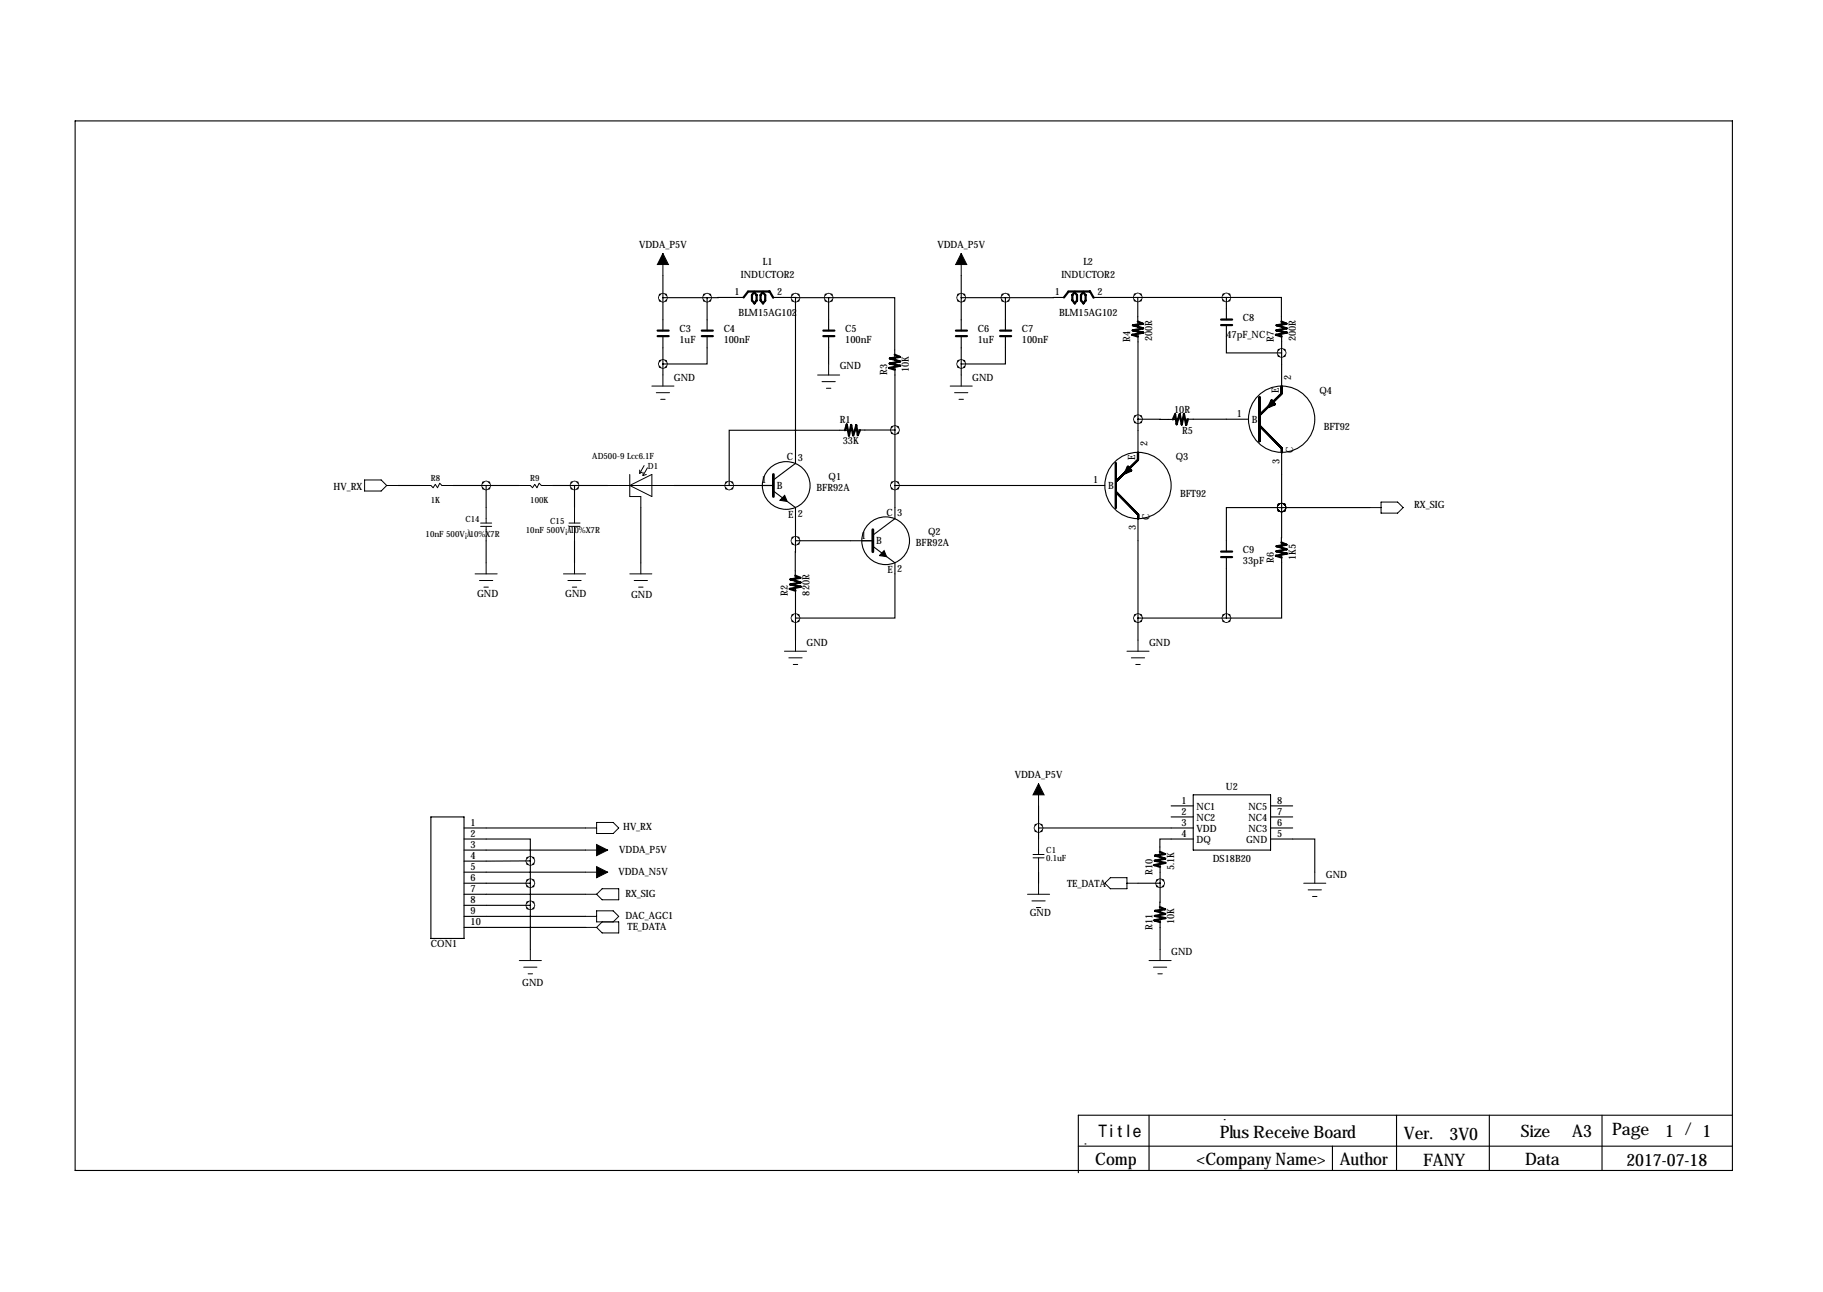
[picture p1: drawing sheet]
<svg xmlns="http://www.w3.org/2000/svg" width="419mm" height="297mm" viewBox="0 0 419 297" stroke-linecap="round" stroke-linejoin="round" font-family="sans-serif">
<g fill="none" stroke="#000" stroke-width=".25">
<path d="M17.3 27.8h381v241.3h-381zM152.4 63.4v12.7M152.4 77.4v8.8M152.4 68.4h10.2M162.6 77.4v6.3h-10.2M162.6 68.4v7.7M171 68.4h-8.4M177.6 68.4h5.3M182.9 68.4v38.1l-5.1 3.8M182.9 68.4h7.6M190.5 68.4h15.2v14.6M190.5 68.4v7.7"/>
<path d="M190.5 77.4v6.3M221 63.4v12.7M221 77.4v8.8M221 68.4h10.1M231.1 77.4v6.3h-10.1M231.1 68.4v7.7M244.7 68.4h-13.6M251.3 68.4h30.6M261.6 68.4v6.9M261.6 76.1v27.9M281.9 68.4h12.7v6.9M281.9 74.9v6.2h12.7"/>
<path d="M281.9 68.4v5.1M294.6 76.1v12.7M195.6 98.9h-28v12.7M196.3 98.9h9.4M205.7 83.7v35.5l-5 3.8M261.6 96.4h9.5M271.8 96.4h15.2M91.4 111.6h5.1M104.1 111.6h15.3M111.8 111.6v5.1M127 111.6h12.7M132.1 111.6v5.1"/>
<path d="M147.3 116.7v12.7M154.9 111.6h22.9M177.8 112.9l5.1 3.8v7.6M205.7 111.6h48.3M261.6 119.2v28M294.6 116.7v9.4M294.6 116.7h.1M294.6 116.7h-12.7v10.2M294.6 104v12.7M294.6 116.7h20.4M111.8 124.3v5.1M132.1 124.3v5.1"/>
<path d="M182.9 124.3l-.1 9.5M182.9 134.5v12.7M182.9 124.3h17.8M200.7 125.6l5 3.8v12.7h-22.8M281.9 128.2v13.9M294.6 126.9v15.2h-12.7M261.6 142.1h20.3M99.1 187.8h7.6v28h-7.6zM106.7 190.4h27.9M106.7 195.4h27.9M106.7 192.9h15.2v5M121.9 197.9l-15.2 .1"/>
<path d="M121.9 197.9v20.4M238.8 190.4h35.5M238.8 185.3v7.6M266.7 198v5.1M269.2 187.8h5.1M269.2 185.3h5.1M274.3 192.9h-7.7v4.4M274.3 182.7h17.8v12.7h-17.8zM292.1 192.9h10.2v7.6M292.1 187.8h5.1M292.1 190.4h5.1M292.1 185.3h5.1"/>
<path d="M106.7 200.5h27.9M106.7 203.1h15.2M106.7 205.6h27.9M106.7 208.1h15.2M106.7 210.7h27.9M106.7 213.2h27.9M238.8 200.5v2.6M261.6 203.1h5.1M266.7 203.1l-.1 6.9M266.7 210.7v7.6M264.2 256.4v12.7M281.4 257.4h.1"/>
<path d="M321.1 256.4v12.7M342.4 256.4v12.7M368.3 256.4v12.7M398.3 256.4h-150.4v13.2M247.9 263.5h150.4M249.4 263h.1M306.3 263.5v5.6"/>
<circle cx="294.6" cy="96.4" r="7.6"/>
<circle cx="180.7" cy="111.6" r="5.5"/>
<circle cx="261.6" cy="111.6" r="7.6"/>
<circle cx="203.6" cy="124.3" r="5.5"/>
</g>
<g fill="none" stroke="#000" stroke-width=".23">
<path d="M152.4 58.3v5.1M221 58.3v5.1M149.9 88.8h5M150.9 90.3h3M151.9 91.8h1M152.4 86.2v2.6M188 86.2h5M189 87.7h3M190 89.3h1M190.5 83.7v2.5M218.4 88.8h5.1M219.5 90.3h3"/>
<path d="M220.5 91.8h1M221 86.2v2.6M83.8 110.3h3.8l1.3 1.3-1.3 1.3h-3.8zM88.9 111.6h2.5M96.5 111.6h2.6l.5 .5 .5-.7 .5 .7 .5-1 .5 .5h2.5M111.8 116.7v3.6M119.4 111.6h2.5l.5 .5 .5-.7 .5 .7 .6-1 .5 .5h2.5M132.1 116.7v3.6M139.7 111.6h15.2M144.8 111.6l5.1-2.5v5.1zM144.8 109.1v5.1h2.5v2.5M147.1 108.1v.7"/>
<path d="M147.6 108.6l-.5 .2M147.8 108.6v.7M148.1 107l-1 1.8M148.6 109.1l-.8 .2M148.8 107.6l-1 1.7M315 116.7h2.5M317.5 115.4h3.8l1.3 1.3-1.3 1.3h-3.8zM109.2 131.9h5.1M110.2 133.5h3.1M110.5 120.3h2.5M110.5 121h2.5M111.3 135h1"/>
<path d="M111.8 121v3.3M111.8 129.4v2.5M129.5 131.9h5.1M130.6 133.5h3M130.8 120.3h2.5M130.8 121h2.5M131.6 135h1M132.1 121v3.3M132.1 129.4v2.5M144.8 131.9h5.1M145.8 133.5h3M146.8 135h1"/>
<path d="M147.3 129.4v2.5M180.3 149.7h5.1M181.4 151.2h3M182.4 152.8h1M182.9 147.2v2.5M259.1 149.7h5.1M260.1 151.2h3M261.1 152.8h1M261.6 147.2v2.5M134.6 195.4h5.1M134.6 190.4h2.6M137.2 189.1h3.8l1.2 1.3-1.2 1.2h-3.8z"/>
<path d="M237.5 196.5h2.5M237.5 197.2h2.5M238.8 180.2v5.1M238.8 192.9v3.6M238.8 197.2v3.3M121.9 218.3v2.5M134.6 210.7h2.6M134.6 200.5h5.1M134.6 205.6h2.6M134.6 213.2h2.6M137.2 205.6l1.2-1.3h3.8v2.6h-3.8zM138.4 211.9l-1.2 1.3"/>
<path d="M141 211.9l1.2-1.2-1.2-1.3h-3.8v2.5h5v2.6h-3.8l-1.2-1.3M236.2 205.6h5.1M237.2 207.1h3.1M238.3 208.6h1M238.8 203.1v2.5M255.3 201.8h3.8v2.5h-3.8l-1.3-1.2zM259.1 203.1h2.5M266.7 218.3v2.5M299.7 203.1h5.1M300.7 204.6h3.1M301.8 206.1h1M302.3 200.5v2.6"/>
<path d="M119.4 220.8h5.1M120.4 222.4h3M121.4 223.9h1M264.2 220.8h5M265.2 222.4h3M266.2 223.9h1"/>
</g>
<g fill="none" stroke="#000" stroke-width=".51">
<path d="M151.2 76h2.5M151.2 77.3h2.5M161.3 76h2.6M161.3 77.3h2.6M172 67l4.9 .1M172 67.1l-1.1 1.3M173.4 67.1l-.5 .7v1.2l.5 .8 .5-.7v-1.3l-.5-.6M175.4 67.1l-.5 .7v1.2l.5 .8 .5-.7v-1.3l-.5-.6M176.9 66.9l.8 1.5M189.3 76h2.5M189.3 77.3h2.5M219.8 76h2.5"/>
<path d="M219.8 77.3h2.5M229.9 76h2.6M229.9 77.3h2.6M245.6 67l4.9 .1M245.6 67.1l-1 1.3M247.1 67.1l-.6 .7v1.2l.6 .8 .5-.7v-1.3l-.6-.6M249.1 67.1l-.6 .7v1.2l.6 .8 .5-.7v-1.3l-.6-.6M250.5 66.9l.9 1.5M261.6 73.9l1.1 .5-2.2 .4 2.3 .7-2.4 .5 2.4 .5-2.5 .5 1.3 .4M280.7 73.5h2.6M280.7 74.7h2.6M294.6 73.9l1.2 .5-2.3 .4 2.3 .7-2.4 .5 2.5 .5-2.6 .5 1.3 .4"/>
<path d="M197.7 98.9l-.5 1.1-.4-2.2-.7 2.3-.4-2.4-.5 2.4-.5-2.5-.4 1.3M205.7 81.5l1.2 .6-2.3 .3 2.3 .7-2.4 .5 2.5 .5-2.6 .5 1.3 .4M273.1 96.4l-.4 1.3-.5-2.5-.5 2.4-.5-2.4-.7 2.3-.3-2.2-.6 1.1M289.6 91.3v10.2M289.6 97.9l5 5.1M294.6 88.8v1.6M294.6 90.5l-5 4.9M256.5 106.5v10.2M256.6 113.1l5 5.2M261.6 104v1.6M261.6 105.7l-5 5M261.7 118.3v.9"/>
<path d="M294.7 103v1M182.8 132.3l1.2 .6-2.3 .3 2.3 .7-2.3 .5 2.4 .5-2.5 .5 1.3 .4M280.7 126.8h2.6M280.7 128.1h2.6M294.6 124.7l1.2 .5-2.3 .4 2.3 .7-2.4 .5 2.5 .5-2.6 .5 1.3 .4M266.6 195.8l1.2 .6-2.3 .3 2.4 .7-2.4 .5 2.4 .5-2.5 .5 1.3 .4M266.6 208.5l1.2 .6-2.3 .3 2.4 .7-2.4 .5 2.4 .5-2.5 .5 1.3 .4"/>
</g>
<path d="M292.4 92.1l.6 .8-1.3 .6zM177.8 109.1v5.1M259.3 107.4l.7 .8-1.3 .5zM200.7 121.8v5.1" fill="none" stroke="#000" stroke-width=".63"/>
<path d="M180.4 113.9l.5 1.4-1.6-.3zM203.3 126.6l.5 1.4-1.6-.3z" fill="#000" stroke="#000" stroke-width=".25"/>
<path d="M152.4 58.3l1.3 2.5h-2.6zM221 58.3l1.2 2.5h-2.5zM137.2 194.2l2.5 1.2-2.5 1.3zM238.8 180.2l1.2 2.5h-2.5zM137.2 199.2l2.5 1.3-2.5 1.3z" fill="#000" stroke="#000" stroke-width=".23"/>
<path d="M111.7 111.6a.07 .07 0 0 0 .1 0 .07 .07 0 0 0-.1 0zM132 111.6a.1 .1 0 0 0 .2 0 .1 .1 0 0 0-.2 0zM182.8 124.3a.1 .1 0 0 0 .2 0 .1 .1 0 0 0-.2 0zM167.6 111.6a.07 .07 0 0 0 .1 0 .07 .07 0 0 0-.1 0zM162.5 68.4a.07 .07 0 0 0 .1 0 .07 .07 0 0 0-.1 0zM152.3 83.7a.1 .1 0 0 0 .2 0 .1 .1 0 0 0-.2 0zM152.3 68.4a.1 .1 0 0 0 .2 0 .1 .1 0 0 0-.2 0zM182.8 68.4a.1 .1 0 0 0 .2 0 .1 .1 0 0 0-.2 0zM190.4 68.4a.1 .1 0 0 0 .2 0 .1 .1 0 0 0-.2 0zM231.1 68.4a.07 .07 0 0 0 .1 0 .07 .07 0 0 0-.1 0zM220.9 68.4a.1 .1 0 0 0 .2 0 .1 .1 0 0 0-.2 0zM205.7 98.9a.07 .07 0 0 0 .1 0 .07 .07 0 0 0-.1 0zM220.9 83.7a.1 .1 0 0 0 .2 0 .1 .1 0 0 0-.2 0zM182.8 142.1a.1 .1 0 0 0 .2 0 .1 .1 0 0 0-.2 0zM205.7 111.6a.07 .07 0 0 0 .1 0 .07 .07 0 0 0-.1 0zM261.5 96.4a.1 .1 0 0 0 .2 0 .1 .1 0 0 0-.2 0zM261.5 142.1a.1 .1 0 0 0 .2 0 .1 .1 0 0 0-.2 0zM261.5 68.4a.07 .07 0 0 0 .1 0 .07 .07 0 0 0-.1 0zM281.9 68.4a.07 .07 0 0 0 .1 0 .07 .07 0 0 0-.1 0zM294.6 81.1a.07 .07 0 0 0 .1 0 .07 .07 0 0 0-.1 0zM294.6 116.7a.07 .07 0 0 0 .1 0 .07 .07 0 0 0-.1 0zM281.9 142.1a.07 .07 0 0 0 .1 0 .07 .07 0 0 0-.1 0zM294.6 116.7a.07 .07 0 0 0 .1 0 .07 .07 0 0 0-.1 0zM121.8 197.9a.1 .1 0 0 0 .2 0 .1 .1 0 0 0-.2 0zM121.8 203.1a.1 .1 0 0 0 .2 0 .1 .1 0 0 0-.2 0zM121.8 208.1a.1 .1 0 0 0 .2 0 .1 .1 0 0 0-.2 0zM238.7 190.4a.07 .07 0 0 0 .1 0 .07 .07 0 0 0-.1 0zM266.6 203.1a.1 .1 0 0 0 .2 0 .1 .1 0 0 0-.2 0z" fill="#000" stroke="#000" stroke-width="2"/>
<g font-size="4">
<text x="252.5" y="261.5">Title</text>
<text x="280.4" y="261.7">Plus Receive Board</text>
<text x="322.7" y="261.9">Ver.</text>
<text x="333.2" y="262">3V0</text>
<text x="349.7" y="261.4">Size</text>
<text x="361.4" y="261.5">A3</text>
<text x="370.6" y="260.9">Page</text>
<text x="382.8" y="261.4">1 / 1</text>
<text x="251.8" y="267.9">Comp</text>
<text x="275.1" y="267.8">&lt;Company Name&gt;</text>
<text x="308" y="267.9">Author</text>
<text x="327.2" y="268.1">FANY</text>
<text x="350.6" y="267.9">Data</text>
<text x="373.9" y="268.1">2017-07-18</text>
</g>
<g font-size="2.3">
<text x="146.9" y="57">VDDA_P5V</text>
<text x="215.5" y="57">VDDA_P5V</text>
<text x="170.3" y="63.8">INDUCTOR2</text>
<text x="175.4" y="60.8">L1</text>
<text x="244" y="63.8">INDUCTOR2</text>
<text x="249.1" y="60.8">L2</text>
<text x="168.8" y="67.9">1</text>
<text x="178.7" y="67.9">2</text>
<text x="242.5" y="67.9">1</text>
<text x="252.3" y="67.9">2</text>
<text x="156.2" y="76.3">C3</text>
<text x="166.4" y="76.3">C4</text>
<text x="169.8" y="72.7">BLM15AG102</text>
<text x="194.3" y="76.3">C5</text>
<text x="224.8" y="76.3">C6</text>
<text x="234.9" y="76.3">C7</text>
<text x="243.5" y="72.7">BLM15AG102</text>
<text x="281.9" y="77.8">47pF_NC</text>
<text x="285.7" y="73.8">C8</text>
<text x="156.2" y="78.8">1uF</text>
<text x="166.4" y="78.8">100nF</text>
<text x="194.3" y="78.8">100nF</text>
<text x="224.8" y="78.8">1uF</text>
<text x="234.9" y="78.8">100nF</text>
<text x="259.8" y="78.6" transform="rotate(-90 259.8 78.6)">R4</text>
<text x="264.9" y="78.5" transform="rotate(-90 264.9 78.5)">200R</text>
<text x="292.9" y="78.6" transform="rotate(-90 292.9 78.6)">R7</text>
<text x="297.9" y="78.5" transform="rotate(-90 297.9 78.5)">200R</text>
<text x="154.9" y="87.5">GND</text>
<text x="193" y="84.9">GND</text>
<text x="204" y="86.2" transform="rotate(-90 204 86.2)">R3</text>
<text x="209" y="85.5" transform="rotate(-90 209 85.5)">10K</text>
<text x="223.5" y="87.5">GND</text>
<text x="296.9" y="87.3" transform="rotate(-90 296.9 87.3)">2</text>
<text x="269.9" y="94.9">10R</text>
<text x="284.3" y="95.9">1</text>
<text x="294" y="90.5" transform="rotate(-90 294 90.5)">E</text>
<text x="303.4" y="90.5">Q4</text>
<text x="193.1" y="97.1">R1</text>
<text x="271.8" y="99.9">R5</text>
<text x="287.8" y="97.2">B</text>
<text x="304.3" y="98.9">BFT92</text>
<text x="180.9" y="105.9">C</text>
<text x="183.4" y="106">3</text>
<text x="193.7" y="102.2">33K</text>
<text x="261" y="105.7" transform="rotate(-90 261 105.7)">E</text>
<text x="263.8" y="102.5" transform="rotate(-90 263.8 102.5)">2</text>
<text x="270.3" y="105.7">Q3</text>
<text x="294.1" y="106.7" transform="rotate(-90 294.1 106.7)">3</text>
<text x="297.3" y="104.3" transform="rotate(-90 297.3 104.3)">C</text>
<text x="76.7" y="112.7">HV_RX</text>
<text x="175.1" y="111.1">1</text>
<text x="178.6" y="112.5">B</text>
<text x="187.7" y="112.8">BFR92A</text>
<text x="190.5" y="110.3">Q1</text>
<text x="251.3" y="111.1">1</text>
<text x="254.8" y="112.5">B</text>
<text x="181.2" y="119.1">E</text>
<text x="183.4" y="118.9">2</text>
<text x="203.8" y="118.6">C</text>
<text x="206.2" y="118.7">3</text>
<text x="264.3" y="119.5" transform="rotate(-90 264.3 119.5)">C</text>
<text x="271.3" y="114.2">BFT92</text>
<text x="325.1" y="116.7">RX_SIG</text>
<text x="197.9" y="123.8">1</text>
<text x="201.4" y="125.2">B</text>
<text x="210.6" y="125.5">BFR92A</text>
<text x="213.4" y="123">Q2</text>
<text x="261.1" y="121.9" transform="rotate(-90 261.1 121.9)">3</text>
<text x="204" y="131.8">E</text>
<text x="206.2" y="131.6">2</text>
<text x="285.7" y="127.1">C9</text>
<text x="285.7" y="129.6">33pF</text>
<text x="292.9" y="129.4" transform="rotate(-90 292.9 129.4)">R6</text>
<text x="297.9" y="128.7" transform="rotate(-90 297.9 128.7)">1K5</text>
<text x="109.7" y="137.3">GND</text>
<text x="129.9" y="137.3">GND</text>
<text x="145.1" y="137.5">GND</text>
<text x="181.1" y="137" transform="rotate(-90 181.1 137)">R2</text>
<text x="186.1" y="136.9" transform="rotate(-90 186.1 136.9)">820R</text>
<text x="185.4" y="148.4">GND</text>
<text x="264.2" y="148.4">GND</text>
<text x="233.3" y="178.9">VDDA_P5V</text>
<text x="271.6" y="184.8">1</text>
<text x="281.8" y="181.7">U2</text>
<text x="293.6" y="184.8">8</text>
<text x="108.2" y="189.9">1</text>
<text x="143.3" y="190.9">HV_RX</text>
<text x="271.6" y="187.3">2</text>
<text x="271.6" y="189.9">3</text>
<text x="275.1" y="186.1">NC1</text>
<text x="275.1" y="188.7">NC2</text>
<text x="275.1" y="191.2">VDD</text>
<text x="287" y="186.1">NC5</text>
<text x="287" y="188.7">NC4</text>
<text x="287" y="191.2">NC3</text>
<text x="293.6" y="187.3">7</text>
<text x="293.6" y="189.9">6</text>
<text x="108.2" y="192.4">2</text>
<text x="108.2" y="194.9">3</text>
<text x="108.2" y="197.5">4</text>
<text x="142.4" y="196.1">VDDA_P5V</text>
<text x="271.6" y="192.4">4</text>
<text x="275.1" y="193.8">DQ</text>
<text x="286.5" y="193.8">GND</text>
<text x="293.6" y="192.4">5</text>
<text x="108.2" y="200">5</text>
<text x="108.2" y="202.6">6</text>
<text x="142.2" y="201.2">VDDA_N5V</text>
<text x="245.3" y="203.9">TE_DATA</text>
<text x="264.9" y="201.1" transform="rotate(-90 264.9 201.1)">R10</text>
<text x="269.9" y="200.1" transform="rotate(-90 269.9 200.1)">5.1K</text>
<text x="278.8" y="198.2">DS18B20</text>
<text x="304.8" y="201.8">GND</text>
<text x="108.2" y="205.1">7</text>
<text x="108.2" y="207.6">8</text>
<text x="143.8" y="206.3">RX_SIG</text>
<text x="108.2" y="210.2">9</text>
<text x="108.2" y="212.7">10</text>
<text x="143.8" y="211.2">DAC_AGC1</text>
<text x="144.3" y="213.9">TE_DATA</text>
<text x="236.7" y="210.7">GND</text>
<text x="264.9" y="213.8" transform="rotate(-90 264.9 213.8)">R11</text>
<text x="269.9" y="212.5" transform="rotate(-90 269.9 212.5)">10K</text>
<text x="99.1" y="217.8">CON1</text>
<text x="269.2" y="219.6">GND</text>
<text x="120" y="226.7">GND</text>
</g>
<g font-size="2">
<text x="136.2" y="105.5">AD500-9 Lcc6.1F</text>
<text x="149" y="107.9">D1</text>
<text x="99.1" y="110.5">R8</text>
<text x="121.9" y="110.5">R9</text>
<text x="99.1" y="115.6">1K</text>
<text x="107" y="120">C14</text>
<text x="121.9" y="115.6">100K</text>
<text x="97.8" y="123.5">10nF 500V¡À10%X7R</text>
<text x="120.9" y="122.6">10nF 500V¡À10%X7R</text>
<text x="126.5" y="120.6">C15</text>
<text x="240.5" y="196.2">C1</text>
<text x="240.5" y="198">0.1uF</text>
</g>
</svg>
